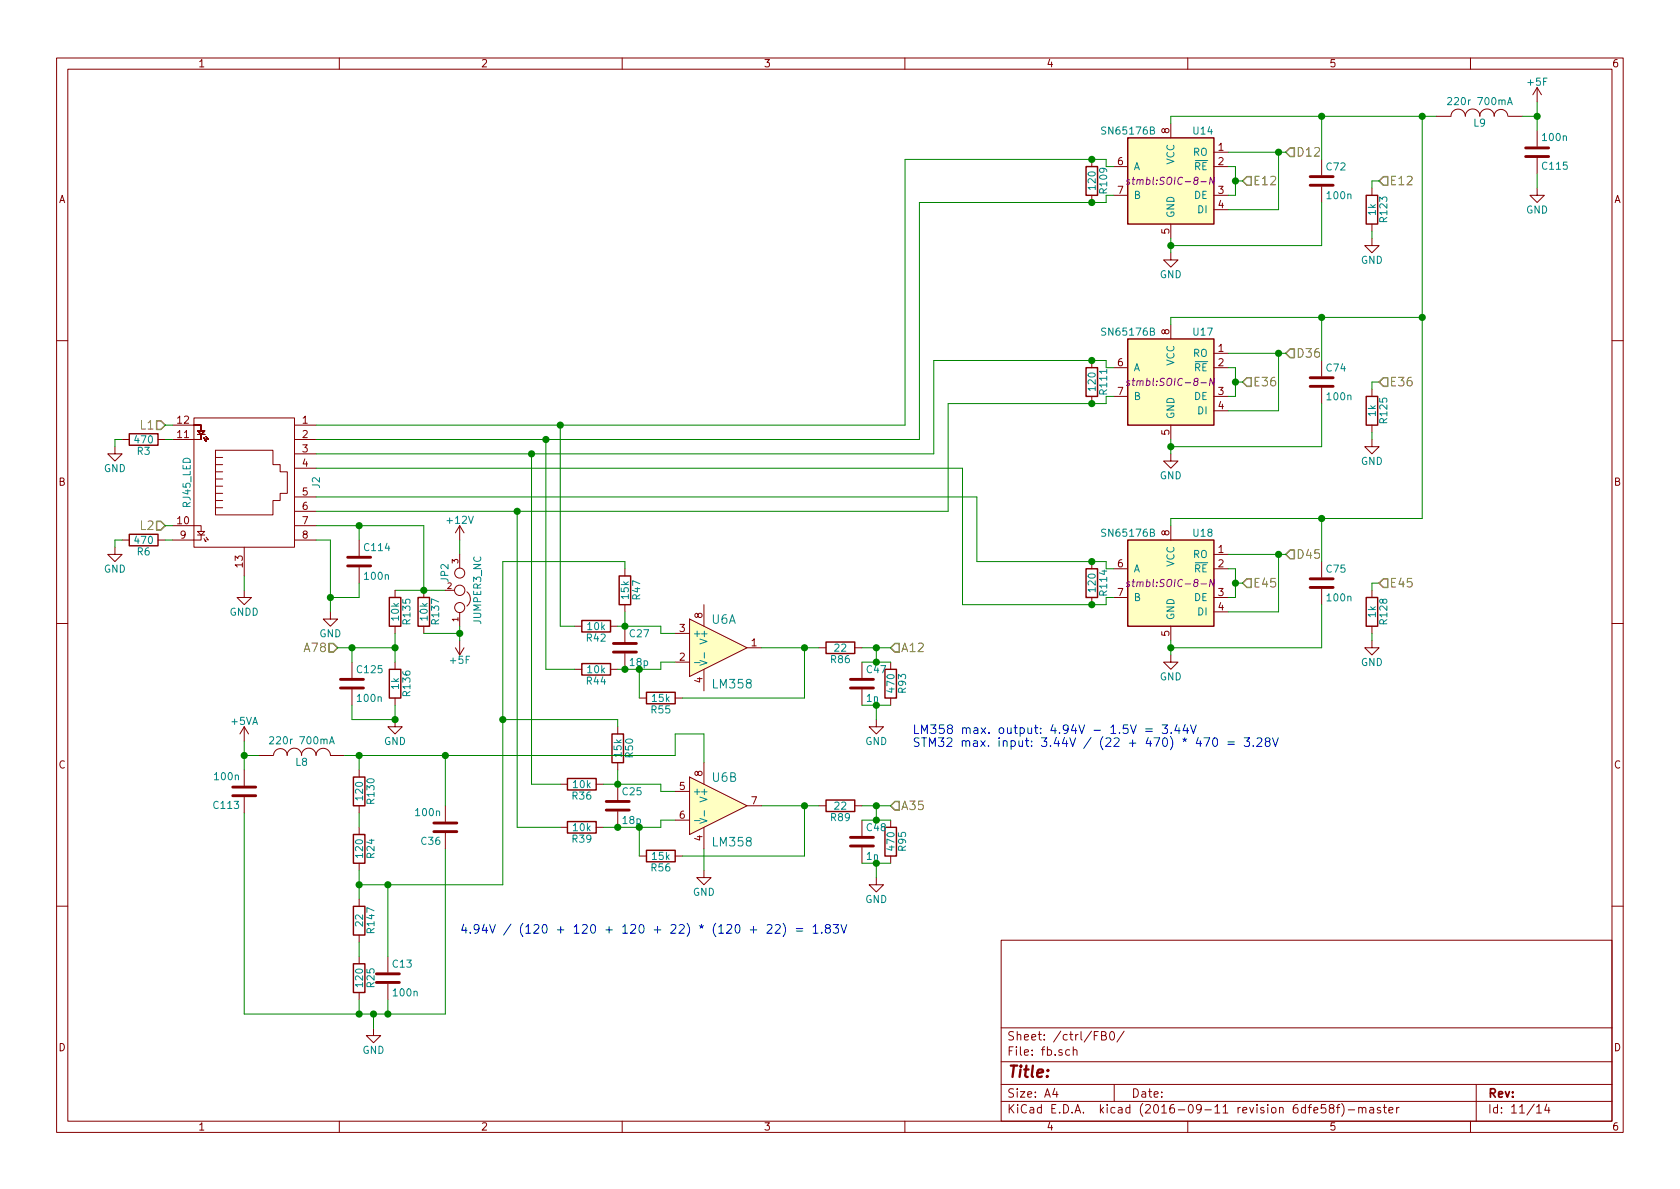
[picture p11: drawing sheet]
<svg xmlns="http://www.w3.org/2000/svg" width="297mm" height="210mm" viewBox="0 0 297 210" stroke-linecap="round" stroke-linejoin="round" font-family="sans-serif">
<g fill="none" stroke="#840000" stroke-width=".18">
<path d="M10 10.3h277v189.9h-277zM12 12.2h273v186.1h-273zM60 10.3v1.9M110 10.3v1.9M160 10.3v1.9M210 10.3v1.9M260 10.3v1.9M271.8 15.5v2.5M271.8 15.5l-.8 1.3M271.8 15.5l.7 1.3M193 28.2v1.3M193 34.5v1.3"/>
<path d="M196.8 29.5h2.6M196.8 34.5h2.6M207 21.8v2.6M207 39.6v2.6M214.6 26.9h2.6M214.6 29.5h2.6M214.6 34.5h2.6M214.6 37.1h2.6M233.7 28.2v2.8M233.7 33v2.8M242.6 33.3v1.2M242.6 39.6v1.3"/>
<path d="M261.6 20.5a1.3 1.3 0 0 1 1.3-1.2 1.3 1.3 0 0 1 1.3 1.2M261.7 20.5a1.3 1.3 0 0 0-1.3-1.2 1.3 1.3 0 0 0-1.3 1.2 1.27 1.27 0 0 0-1.3-1.2 1.27 1.27 0 0 0-1.3 1.2l-2.5 .1M264.2 20.5a1.22 1.22 0 0 1 1.2-1.2 1.22 1.22 0 0 1 1.2 1.2M266.7 20.6h2.5M271.8 33.3v1.2h1.2l-1.2 1.3-1.3-1.3h1.3M271.8 23.1v2.8M271.8 27.9v2.8M207 44.7v1.3h1.3l-1.3 1.2-1.3-1.2h1.3M207 57.4v2.5M242.6 42.2v1.2h1.2l-1.2 1.3-1.3-1.3h1.3M10 60.2h2M20.3 79v1.3h1.3l-1.3 1.2-1.3-1.2h1.3"/>
<path d="M21.6 77.7h1.3M27.9 77.7h1.3M30.5 75.2h5.1v.5M34.3 73.9h17.8v22.9h-17.8zM34.9 76.8h1.3h-.6v.7M35.6 77.2v.5h-5.1M35.6 75.6v.6h-.7l.7 .6 .6-.6h-.6M36.1 77.5l.3 .5-.2-.2M36.4 77.2l.4 .5-.2-.1M38.1 79.6h10.2v2.6h1.2v1.2h1.3v3.8h-1.3v1.3h-1.2v2.6h-10.2zM52.1 75.2h3.8M52.1 77.7h3.8"/>
<path d="M193 63.7v1.3M193 70.1v1.3M196.8 65h2.6M196.8 70.1h2.6M207 75.2v2.5M214.6 62.5h2.6M214.6 65h2.6M214.6 70.1h2.6M214.6 72.6h2.6M233.7 63.7v2.8M233.7 68.6v2.8M242.6 77.7v1.3h1.2l-1.2 1.3-1.3-1.3h1.3"/>
<path d="M242.6 68.8v1.3M242.6 75.2v1.2M285 60.2h2M20.3 96.8v1.2h1.3l-1.3 1.3-1.3-1.3h1.3M21.6 95.5h1.3M27.9 95.5h1.3M30.5 93h5.1v1M34.9 94h1.3l-.6 .6zM34.9 94.6h1.3M35.6 94.6v.9h-5.1M36.1 95.2l.3 .6-.2-.2M36.4 95l.4 .5-.2-.1"/>
<path d="M38.1 80.9h1.3M38.1 82.2h1.3M38.1 83.4h1.3M38.1 84.7h1.3M38.1 86h1.3M38.1 87.2h1.3M38.1 88.5h1.3M38.1 89.8h1.3M43.2 96.8v5M52.1 80.3h3.8M52.1 82.8h3.8M52.1 87.9h3.8"/>
<path d="M52.1 90.4h3.8M52.1 93h3.8M52.1 95.5h3.8M63.5 95.5v2.8M81.3 93l-.8 1.2M81.3 93v2.5M81.3 98v2.5M81.3 93l.7 1.2M193 99.3v1.3M207 80.3v1.2h1.3l-1.3 1.3-1.3-1.3h1.3M207 93v2.5M214.6 98h2.6"/>
<path d="M233.7 99.3v2.8M10 110.3h2M43.2 104.4v1.3h1.2l-1.2 1.2-1.3-1.2h1.3M58.4 108.2v1.3h1.3l-1.3 1.2-1.3-1.2h1.3M62.2 117.1v2.8M63.5 100.3v2.8M69.8 104.4v1.3M69.8 110.7v1.3M69.8 117.1v1.3M74.9 104.4v1.3M74.9 110.7v1.3M80.5 114.5l.8 1.3"/>
<path d="M81.3 108.3v2.4M81.3 113.3v2.5M82 114.5l-.7 1.3M82.5 104.6a1.62 1.62 0 0 1 0 2.6M101.6 110.7h1.3M101.6 118.4h1.3M107.9 110.7h1.3M107.9 118.4h1.3M110.5 100.6v1.2M110.5 106.9v1.3M110.5 110.7v2.8M110.5 115.6v2.8"/>
<path d="M119.4 117.1h2.5M119.4 112h2.5M121.9 109.5l10.2 5-10.2 5.1zM124.5 106.9v3.8M124.5 118.4v3.8M132.1 114.5h2.5M144.8 114.5h1.2M151.1 114.5h1.3M152.4 117.1v2.8M157.5 117.1v1.3M193 105.7v1.2M196.8 100.6h2.6"/>
<path d="M196.8 105.7h2.6M207 115.8v1.3h1.3l-1.3 1.3-1.3-1.3h1.3M207 110.7v2.6M214.6 100.6h2.6M214.6 105.7h2.6M214.6 108.2h2.6M233.7 104.1v2.8M242.6 113.3v1.2h1.2l-1.2 1.3-1.3-1.3h1.3M242.6 104.4v1.3M242.6 110.7v1.3M285 110.3h2M43.2 128.5v2.6"/>
<path d="M43.2 136.1v2.8M43.2 128.5l-.8 1.3M43.2 128.5l.7 1.3M45.7 133.6h2.6M48.4 133.6a1.22 1.22 0 0 1 1.2-1.2 1.22 1.22 0 0 1 1.2 1.2M50.7 133.6a1.3 1.3 0 0 1 1.3-1.3 1.3 1.3 0 0 1 1.3 1.3M53.3 133.6a1.3 1.3 0 0 1 1.3-1.3 1.3 1.3 0 0 1 1.3 1.3 1.27 1.27 0 0 1 1.2-1.3 1.27 1.27 0 0 1 1.3 1.3h2.6M62.2 121.9v2.8M63.5 136.1v1.3M69.8 127.2v1.3h1.3l-1.3 1.3-1.2-1.3h1.2M69.8 123.4v1.3M99.1 138.7h1.2"/>
<path d="M105.4 138.7h1.3M109.2 128.5v1.3M109.2 134.9v1.2M109.2 138.7v2.8M113 123.4h1.3M119.4 123.4h1.2M119.4 139.9h2.5M121.9 137.4l10.2 5.1-10.2 5.1zM124.5 134.9v3.8M152.4 121.9v2.8M154.9 127.2v1.3h1.3l-1.3 1.3-1.2-1.3h1.2M157.5 123.4v1.3"/>
<path d="M43.2 141v2.8M63.5 142.5v1.3M63.5 146.3v1.3M63.5 152.6v1.3M63.5 159v1.3M78.7 142.5v2.8M78.7 147.3v2.8M99.1 146.3h1.2M105.4 146.3h1.3M109.2 143.5v2.8M113 151.4h1.3M119.4 151.4h1.2"/>
<path d="M119.4 145h2.5M124.5 153.9v1.3h1.2l-1.2 1.3-1.3-1.3h1.3M124.5 146.3v3.8M132.1 142.5h2.5M144.8 142.5h1.2M151.1 142.5h1.3M152.4 145v2.8M152.4 149.9v2.7M154.9 155.2v1.3h1.3l-1.3 1.2-1.2-1.2h1.2M157.5 145v1.3M157.5 151.4v1.2M10 160.2h2"/>
<path d="M63.5 165.3v1.3M63.5 169.2v1.2M63.5 175.5v1.3M68.6 169.2v2.8M68.6 174v2.8M177 166.3h108v32h-108zM285 160.2h2M60 198.3v1.9M66 181.9v1.2h1.3l-1.3 1.3-1.2-1.3h1.2M110 198.3v1.9M160 198.3v1.9M177 194.8h108"/>
<path d="M177 191.8h108M177 187.8h108M177 181.8h108M186.5 192.5l-.4 1h1M186.8 193v1M189.1 185.7l-.4-.1-.3 .3 .1 .6 .2 .1 .4-.1M189.8 185.7a.37 .37 0 0 1 .6 .1v.8M189.8 185.1v1.5M193.5 183.1h.5M194.2 182.4h-.7v1.5M194.8 183.1h.5l.2-.1 .1-.3-.3-.3h-.5v1.5h.5l.3-.3a.41 .41 0 0 0-.3-.5M196.3 182.6l.2-.2a.8 .8 0 0 1 .6 .8 .8 .8 0 0 1-.6 .7l-.2-.1-.1-.4z"/>
<path d="M197 191.8v3M198.8 182.3l-1.3 2M210 198.3v1.9M232.3 196.3l.7-.1-.1-.3-.4-.1-.2 .2 .1 .7h.5M234.4 195.3h-.7l-.1 .7 .2-.1 .5 .1 .1 .2v.5l-.2 .1-.6-.1M235.3 196l-.2-.2v-.3a.48 .48 0 0 1 .6-.1l.2 .2-.2 .3-.5 .1-.2 .3 .1 .4 .2 .1 .4-.1 .2-.2v-.2l-.3-.3M236.3 195.8h.6M236.9 195.3l-.3 .1-.1 .1v1.3M237.2 195.1a1.79 1.79 0 0 1 0 2.3M238.4 196.3h1.1M240.2 196l.1-.1a.37 .37 0 0 1 .6 .1v.8M240.2 195.8v1"/>
<path d="M240.9 196l.2-.2 .3 .1 .1 .9M242.2 195.9h.6l.1 .9M242.9 196.2l-.5 .1-.3 .2 .3 .3 .5-.1M244.1 195.9l-.4-.1-.2 .2 .1 .3 .5 .1v.3h-.6M244.6 195.8h.5M244.8 195.3v1.3l.3 .2M245.6 196.3l.7-.1-.1-.3-.4-.1-.2 .2v.7h.6M246.9 195.8v1M247.4 195.8l-.3 .1-.2 .2M260 198.3v1.9M261 191.8v6.5M271.7 195.8l.4-.5v1.5"/>
<path d="M271.7 196.8h.8M273.5 195.2l-.4 1.1h.9M273.8 195.8v1"/>
<circle cx="81.3" cy="104.4" r=".91"/>
<circle cx="81.3" cy="101.3" r=".89"/>
<circle cx="81.3" cy="107.4" r=".89"/>
</g>
<g fill="#ffffc2" stroke="#ffffc2" stroke-width=".18">
<path d="M121.9 109.5l10.2 5-10.2 5.1z"/>
<path d="M199.4 24.4h15.2v15.2h-15.2z"/>
<path d="M199.4 59.9h15.2v15.3h-15.2z"/>
<path d="M199.4 95.5h15.2v15.2h-15.2z"/>
<path d="M121.9 137.4l10.2 5.1-10.2 5.1z"/>
</g>
<path d="M256 17.4l.4-.2 .3 .4-.1 .2-.7 .7h.8M266.5 18.5l.5-1.3 .4 1.3M266.6 18.2h.7M122.8 117.2h1M123.7 116.8l1.3 .4-1.3 .4M124.5 115.4v1M47.7 130.4l.5-.1 .2 .3-.1 .2-.7 .7h.8M58.3 131.5l.4-1.2 .4 1.2M58.4 131.2h.6M122.8 145.1h1M123.7 144.7l1.3 .5-1.3 .4M124.5 143.4v.9" fill="none" stroke="#008484" stroke-width=".18"/>
<g fill="none" stroke="#840000" stroke-width=".25">
<path d="M192 29.5h2.1v5h-2.1zM199.4 24.4h15.2v15.2h-15.2zM241.6 34.5h2v5.1h-2zM199.4 59.9h15.2v15.3h-15.2zM22.9 76.7h5v2h-5zM192 65h2.1v5.1h-2.1zM241.6 70.1h2v5.1h-2zM22.9 94.5h5v2h-5zM199.4 95.5h15.2v15.2h-15.2zM68.8 105.7h2.1v5h-2.1zM68.8 118.4h2.1v5h-2.1zM73.9 105.7h2v5h-2z"/>
<path d="M102.9 109.7h5v2.1h-5zM102.9 117.3h5v2.1h-5zM109.5 101.8h2v5.1h-2zM146 113.5h5.1v2.1h-5.1zM156.5 118.4h2v5h-2zM192 100.6h2.1v5.1h-2.1zM241.6 105.7h2v5h-2zM62.5 137.4h2v5.1h-2zM100.3 137.7h5.1v2h-5.1zM108.2 129.8h2v5.1h-2zM114.3 122.4h5.1v2.1h-5.1zM62.5 147.6h2v5h-2z"/>
<path d="M100.3 145.3h5.1v2h-5.1zM114.3 150.4h5.1v2h-5.1zM146 141.5h5.1v2h-5.1zM156.5 146.3h2v5.1h-2zM62.5 170.4h2v5.1h-2zM62.5 160.3h2v5h-2z"/>
</g>
<path d="M199.7 31.8h-.3l-.2 .1 .1 .2 .4 .2-.1 .3h-.4M214.7 31.3l-.1 1.3-.6-1.3-.2 1.3M199.7 67.4l-.3-.1-.2 .2 .1 .2 .4 .1-.1 .3h-.4M214.7 66.9l-.1 1.3-.6-1.3-.2 1.3M199.7 102.9h-.3l-.2 .2 .1 .1 .4 .2-.1 .3h-.4M214.7 102.5l-.1 1.2-.6-1.2-.2 1.2" fill="none" stroke="#840084" stroke-width=".18"/>
<g fill="none" stroke="#840000" stroke-width=".51">
<path d="M231.6 32.8h4.1M231.6 31.2h4.1M269.7 26.2h4.1M269.7 27.7h4.1M231.6 68.3h4.1M231.6 66.8h4.1M61.5 98.5h4M61.5 100.1h4M108.5 115.3h4M108.5 113.8h4M231.6 103.9h4.1M231.6 102.4h4.1"/>
<path d="M41.1 139.2h4.1M60.2 121.7h4.1M60.2 120.1h4.1M150.4 121.7h4M150.4 120.1h4M41.1 140.7h4.1M76.7 145.5h4.1M76.7 147.1h4.1M107.2 143.3h4.1M107.2 141.7h4.1M150.4 149.6h4M150.4 148.1h4"/>
<path d="M66.5 173.7h4.1M66.5 172.2h4.1"/>
</g>
<g fill="none" stroke="#848400" stroke-width=".25">
<path d="M220.5 31.2h.7v1.6h-.7l-.8-.8zM228.1 26.2h.8v1.5h-.8l-.8-.8zM244.6 31.2h.8v1.6h-.8l-.8-.8zM27.7 74.4h.7l.8 .8-.8 .7h-.7zM220.5 66.8h.7v1.5h-.7l-.8-.7zM227.3 62.5l.8-.8h.8v1.5h-.8zM244.6 66.8h.8v1.5h-.8l-.8-.7zM27.7 92.2h.7l.8 .8-.8 .7h-.7zM228.1 97.3h.8v1.5h-.8l-.8-.8zM58.2 113.8h.7l.8 .7-.8 .8h-.7zM158.2 113.8h.8v1.5h-.8l-.7-.8zM220.5 102.4h.7v1.5h-.7l-.8-.8z"/>
<path d="M243.8 103.1l.8-.7h.8v1.5h-.8zM158.2 141.7h.8v1.6h-.8l-.7-.8z"/>
</g>
<g fill="none" stroke="#008400" stroke-width=".18">
<path d="M271.8 18v5.1M196.8 29.5h-1.2v-1.3h-35.6v47h-104.1M196.8 34.5h-1.2v1.3h-33v41.9h-106.7M217.2 29.5h1.2v5h-1.2M217.2 26.9h10.1M218.4 32h1.3M226.1 26.9v10.2h-8.9M233.7 20.6v7.6M233.7 35.8v7.6h-26.7M243.8 32h-1.2v1.3M251.5 20.6v71.1h-44.5v1.3M254 20.6h-47v1.2"/>
<path d="M269.2 20.6h2.6M271.8 30.7v2.6M207 42.2v2.5M233.7 56.1v7.6M242.6 40.9v1.3M251.5 56.1h-44.5v1.3M21.6 77.7h-1.3v1.3M29.2 75.2h1.3M29.2 77.7h1.3M96.5 77.7v40.7h5.1M99.1 75.2v35.5h2.5M196.8 65h-1.2v-1.3h-30.5v16.6h-109.2"/>
<path d="M196.8 70.1h-1.2v1.3h-28v19h-111.7M207 77.7v2.6M217.2 65h1.2v5.1h-1.2M217.2 62.5h10.1M218.4 67.6h1.3M226.1 62.5v10.1h-8.9M233.7 71.4v7.6h-26.7M242.6 76.4v1.3M243.8 67.6h-1.2v1.2M21.6 95.5h-1.3v1.3M29.2 93h1.3M29.2 95.5h1.3"/>
<path d="M55.9 87.9h116.8v11.4h22.9v1.3h1.2M55.9 82.8h114.3v24.1h25.4v-1.2h1.2M55.9 93h19v11.4M55.9 95.5h2.5v12.7M63.5 93v2.5M81.3 95.5v2.5M91.4 90.4v55.9h7.7M94 80.3v58.4h5.1M217.2 98h10.1M226.1 98v10.2h-8.9M233.7 91.7v7.6M43.2 101.8v2.6"/>
<path d="M59.7 114.5h10.1M62.2 114.5v2.6M63.5 103.1v2.6h-5.1M69.8 104.4h8.9M69.8 112v5.1M74.9 112h6.4M81.3 110.7v2.6M109.2 110.7h7.6v1.3h2.6M110.5 100.6v-1.3h-21.6v57.2h-25.4M110.5 108.2v2.5M113 118.4v5M119.4 117.1h-2.6v1.3h-7.6"/>
<path d="M134.6 114.5h10.2M142.2 114.5v8.9h-21.6M152.4 114.5h5.1M152.4 117.1h5.1M154.9 114.5v2.6M207 113.3v2.5M217.2 100.6h1.2v5.1h-1.2M218.4 103.1h1.3M233.7 106.9v7.6h-26.7M242.6 112v1.3M243.8 103.1h-1.2v1.3M43.2 131.1v5"/>
<path d="M43.2 133.6h2.5M61 133.6h58.4v-3.8h5.1v5.1M62.2 124.7v2.5h7.6v-2.5M63.5 133.6v2.5M78.7 133.6v8.9M88.9 127.2h20.3v1.3M106.7 138.7h10.1v1.2h2.6M109.2 136.1v2.6M152.4 124.7h5.1M154.9 124.7v2.5M43.2 143.8v35.5h35.5v-29.2M63.5 143.8v2.5"/>
<path d="M63.5 153.9v5.1M68.6 156.5v12.7M113 146.3v5.1M119.4 145h-2.6v1.3h-10.1M124.5 150.1v3.8M134.6 142.5h10.2M142.2 142.5v8.9h-21.6M152.4 142.5h5.1M152.4 145h5.1M152.4 152.6h5.1M154.9 142.5v2.5M154.9 152.6v2.6"/>
<path d="M63.5 166.6v2.6M63.5 176.8v2.5M66 179.3v2.6M68.6 176.8v2.5"/>
</g>
<g fill="#008400" stroke="#008400" stroke-width=".25">
<circle cx="207" cy="43.4" r=".51"/>
<circle cx="218.4" cy="32" r=".51"/>
<circle cx="207" cy="79" r=".51"/>
<circle cx="218.4" cy="67.6" r=".51"/>
<circle cx="207" cy="114.5" r=".51"/>
<circle cx="218.4" cy="103.1" r=".51"/>
<circle cx="193" cy="28.2" r=".51"/>
<circle cx="193" cy="35.8" r=".51"/>
<circle cx="193" cy="63.7" r=".51"/>
<circle cx="193" cy="71.4" r=".51"/>
<circle cx="193" cy="106.9" r=".51"/>
<circle cx="193" cy="99.3" r=".51"/>
<circle cx="154.9" cy="117.1" r=".51"/>
<circle cx="142.2" cy="114.5" r=".51"/>
<circle cx="154.9" cy="124.7" r=".51"/>
<circle cx="154.9" cy="114.5" r=".51"/>
<circle cx="154.9" cy="145" r=".51"/>
<circle cx="154.9" cy="152.6" r=".51"/>
<circle cx="154.9" cy="142.5" r=".51"/>
<circle cx="142.2" cy="142.5" r=".51"/>
<circle cx="68.6" cy="156.5" r=".51"/>
<circle cx="63.5" cy="156.5" r=".51"/>
<circle cx="66" cy="179.3" r=".51"/>
<circle cx="226.1" cy="26.9" r=".51"/>
<circle cx="226.1" cy="62.5" r=".51"/>
<circle cx="226.1" cy="98" r=".51"/>
<circle cx="109.2" cy="146.3" r=".51"/>
<circle cx="109.2" cy="138.7" r=".51"/>
<circle cx="113" cy="146.3" r=".51"/>
<circle cx="110.5" cy="110.7" r=".51"/>
<circle cx="110.5" cy="118.4" r=".51"/>
<circle cx="113" cy="118.4" r=".51"/>
<circle cx="99.1" cy="75.2" r=".51"/>
<circle cx="96.5" cy="77.7" r=".51"/>
<circle cx="94" cy="80.3" r=".51"/>
<circle cx="91.4" cy="90.4" r=".51"/>
<circle cx="63.5" cy="133.6" r=".51"/>
<circle cx="63.5" cy="179.3" r=".51"/>
<circle cx="43.2" cy="133.6" r=".51"/>
<circle cx="271.8" cy="20.6" r=".51"/>
<circle cx="233.7" cy="20.6" r=".51"/>
<circle cx="233.7" cy="56.1" r=".51"/>
<circle cx="251.5" cy="20.6" r=".51"/>
<circle cx="251.5" cy="56.1" r=".51"/>
<circle cx="233.7" cy="91.7" r=".51"/>
<circle cx="63.5" cy="93" r=".51"/>
<circle cx="58.4" cy="105.7" r=".51"/>
<circle cx="81.3" cy="112" r=".51"/>
<circle cx="74.9" cy="104.4" r=".51"/>
<circle cx="69.9" cy="114.5" r=".51"/>
<circle cx="62.2" cy="114.5" r=".51"/>
<circle cx="69.9" cy="127.2" r=".51"/>
<circle cx="78.7" cy="133.6" r=".51"/>
<circle cx="68.6" cy="179.3" r=".51"/>
<circle cx="88.9" cy="127.2" r=".51"/>
</g>
<g fill="none" stroke="#0000c2" stroke-width=".18">
<path d="M202.6 128.9h1.1M202.6 129.3h1.1M205.5 128.2h.9l-.5 .6 .4 .1v.7l-.2 .1h-.4l-.2-.1M207.1 129.6v.1M208.1 128.1l-.4 1.1h1M208.5 128.7v1M209.5 128.1l-.3 1.1h.9M209.9 128.7v1M210.5 128.2l.5 1.5 .5-1.5M211.9 130.4l-.4 1.1h.9M212.2 131v1M212.9 130.5h1l-.7 1.5"/>
<path d="M214.6 130.6l.3-.1a.97 .97 0 0 1 0 1.5 .84 .84 0 0 1-.3-1.4zM217.1 131.2h1.2M217.1 131.6h1.2M220 130.5h.9l-.5 .6h.4l.1 .2-.1 .6-.6 .1-.2-.2M221.6 131.8v.2M222.2 130.6l.6-.1 .2 .1 .1 .3-.9 1.1h.9M224 131.1l-.3-.3 .1-.2 .2-.1 .5 .1 .1 .2-.2 .3-.5 .1a.48 .48 0 0 0 .1 .8l.4-.1a.48 .48 0 0 0-.1-.8M225 130.5l.5 1.5 .5-1.5M130.1 163.6l.2-.1a.81 .81 0 0 1 .4 1.4l-.2 .1a.84 .84 0 0 1-.4-1.4zM132.7 164.4h1.1M133.2 163.8v1.2M135.6 163.6l.6-.1 .2 .1 .1 .3-.9 1.1h.9"/>
<path d="M137.1 163.6l.6-.1 .2 .1v.3l-.9 1.1h.9M138.5 163.3a1.78 1.78 0 0 1 0 2.3M140.8 164.2h1.1M140.8 164.6h1.1M143.8 163.9l.4-.4v1.5M143.8 165h.8M145.3 164.9v.1M146.2 164.1l-.3-.3 .1-.2 .2-.1 .5 .1 .1 .2-.1 .3-.6 .1a.48 .48 0 0 0 0 .7 .48 .48 0 0 0 .6 0 .48 .48 0 0 0 0-.7l-.2-.1M147.3 163.5h1l-.5 .6 .4 .1v.7l-.2 .1h-.5l-.2-.1M148.7 163.5l.5 1.5 .5-1.5"/>
</g>
<text font-size="2.8" fill="#840000" x="178" y="190.5">Title:</text>
<g font-size="2.1" fill="#848400">
<text x="229.1" y="27.7">D12</text>
<text x="221.5" y="32.8">E12</text>
<text x="245.6" y="32.8">E12</text>
<text x="229.1" y="63.2">D36</text>
<text x="221.5" y="68.3">E36</text>
<text x="245.6" y="68.3">E36</text>
<text x="24.9" y="75.9">L1</text>
<text x="24.9" y="93.7">L2</text>
<text x="229.1" y="98.8">D45</text>
<text x="221.5" y="103.9">E45</text>
<text x="245.6" y="103.9">E45</text>
<text x="54" y="115.3">A78</text>
<text x="159.3" y="115.3">A12</text>
<text x="159.3" y="143.3">A35</text>
</g>
<g font-size="2.1" fill="#008484">
<text x="125.9" y="110.3">U6A</text>
<text x="126.2" y="121.7">LM358</text>
<text x="126" y="138.2">U6B</text>
<text x="126.2" y="149.7">LM358</text>
</g>
<g font-size="2.1" fill="#0000c2">
<text x="161.3" y="129.8">LM358 max. output: 4.94V - 1.5V = 3.44V</text>
<text x="161.3" y="132.1">STM32 max. input: 3.44V / (22 + 470) * 470 = 3.28V</text>
<text x="81.3" y="165.1">4.94V / (120 + 120 + 120 + 22) * (120 + 22) = 1.83V</text>
</g>
<g font-size="2.1" fill="#840000">
<text x="178" y="184">Sheet: /ctrl/FB0/</text>
<text x="178" y="186.7">File: fb.sch</text>
<text x="178" y="196.9">KiCad E.D.A. kicad (2016-09-11 revision 6dfe58f)-master</text>
<text x="178" y="194.1">Size: A4</text>
<text x="200" y="194.1">Date:</text>
<text x="263" y="194.1">Rev:</text>
<text x="263" y="196.9">Id: 11/14</text>
</g>
<g font-size="1.8" fill="#840000">
<text x="35" y="11.9">1</text>
<text x="85" y="11.9">2</text>
<text x="135" y="11.9">3</text>
<text x="185" y="11.9">4</text>
<text x="235" y="11.9">5</text>
<text x="285" y="11.9">6</text>
<text x="206.8" y="23.6" transform="rotate(-90 206.8 23.6)">8</text>
<text x="197.6" y="29.2">6</text>
<text x="215.4" y="26.7">1</text>
<text x="215.4" y="29.2">2</text>
<text x="10.4" y="35.9">A</text>
<text x="197.6" y="34.3">7</text>
<text x="215.4" y="34.3">3</text>
<text x="285.4" y="35.9">A</text>
<text x="206.8" y="41.4" transform="rotate(-90 206.8 41.4)">5</text>
<text x="215.4" y="36.8">4</text>
<text x="206.8" y="59.2" transform="rotate(-90 206.8 59.2)">8</text>
<text x="197.6" y="64.8">6</text>
<text x="215.4" y="62.2">1</text>
<text x="215.4" y="64.8">2</text>
<text x="197.6" y="69.8">7</text>
<text x="215.4" y="69.8">3</text>
<text x="31.4" y="77.5">11</text>
<text x="31.4" y="74.9">12</text>
<text x="53.5" y="74.9">1</text>
<text x="53.5" y="77.5">2</text>
<text x="206.8" y="76.9" transform="rotate(-90 206.8 76.9)">5</text>
<text x="215.4" y="72.4">4</text>
<text x="53.5" y="80">3</text>
<text x="53.5" y="82.5">4</text>
<text x="10.4" y="85.9">B</text>
<text x="53.5" y="87.6">5</text>
<text x="285.4" y="85.9">B</text>
<text x="31.4" y="92.7">10</text>
<text x="31.9" y="95.2">9</text>
<text x="53.5" y="90.2">6</text>
<text x="53.5" y="92.7">7</text>
<text x="53.5" y="95.2">8</text>
<text x="206.8" y="94.7" transform="rotate(-90 206.8 94.7)">8</text>
<text x="42.9" y="100.3" transform="rotate(-90 42.9 100.3)">13</text>
<text x="197.6" y="100.3">6</text>
<text x="215.4" y="97.8">1</text>
<text x="215.4" y="100.3">2</text>
<text x="197.6" y="105.4">7</text>
<text x="215.4" y="105.4">3</text>
<text x="215.4" y="107.9">4</text>
<text x="120.2" y="111.8">3</text>
<text x="124.2" y="109.3" transform="rotate(-90 124.2 109.3)">8</text>
<text x="206.8" y="112.5" transform="rotate(-90 206.8 112.5)">5</text>
<text x="120.2" y="116.8">2</text>
<text x="132.9" y="114.3">1</text>
<text x="124.2" y="120.7" transform="rotate(-90 124.2 120.7)">4</text>
<text x="10.4" y="135.9">C</text>
<text x="124.2" y="137.3" transform="rotate(-90 124.2 137.3)">8</text>
<text x="285.4" y="135.9">C</text>
<text x="120.2" y="139.7">5</text>
<text x="132.9" y="142.2">7</text>
<text x="120.2" y="144.8">6</text>
<text x="124.2" y="148.7" transform="rotate(-90 124.2 148.7)">4</text>
<text x="10.4" y="185.9">D</text>
<text x="285.4" y="185.9">D</text>
<text x="35" y="199.9">1</text>
<text x="85" y="199.9">2</text>
<text x="135" y="199.9">3</text>
<text x="185" y="199.9">4</text>
<text x="235" y="199.9">5</text>
<text x="285" y="199.9">6</text>
</g>
<g font-size="1.8" fill="#008484">
<text x="270.2" y="15.2">+5F</text>
<text x="195.1" y="23.8">SN65176B</text>
<text x="211" y="23.8">U14</text>
<text x="256.7" y="18.6">220r 700mA</text>
<text x="260.6" y="22.4">L9</text>
<text x="207.6" y="29.1" transform="rotate(-90 207.6 29.1)">VCC</text>
<text x="211" y="27.6">RO</text>
<text x="272.9" y="24.9">100n</text>
<text x="193.7" y="33.4" transform="rotate(-90 193.7 33.4)">120</text>
<text x="195.8" y="34.1" transform="rotate(-90 195.8 34.1)">R109</text>
<text x="200.4" y="30.1">A</text>
<text x="200.4" y="35.2">B</text>
<text x="211.2" y="30.1">RE</text>
<text x="211.2" y="35.2">DE</text>
<text x="234.6" y="30.1">C72</text>
<text x="234.8" y="35.2">100n</text>
<text x="272.8" y="30">C115</text>
<text x="207.6" y="38.6" transform="rotate(-90 207.6 38.6)">GND</text>
<text x="211.8" y="37.7">DI</text>
<text x="243.3" y="38" transform="rotate(-90 243.3 38)">1k</text>
<text x="245.3" y="39.2" transform="rotate(-90 245.3 39.2)">R123</text>
<text x="269.8" y="37.8">GND</text>
<text x="240.6" y="46.7">GND</text>
<text x="205.1" y="49.2">GND</text>
<text x="195.1" y="59.4">SN65176B</text>
<text x="211" y="59.4">U17</text>
<text x="200.4" y="65.7">A</text>
<text x="207.6" y="64.7" transform="rotate(-90 207.6 64.7)">VCC</text>
<text x="211" y="63.1">RO</text>
<text x="211.2" y="65.7">RE</text>
<text x="234.6" y="65.7">C74</text>
<text x="193.7" y="69" transform="rotate(-90 193.7 69)">120</text>
<text x="195.8" y="69.6" transform="rotate(-90 195.8 69.6)">R111</text>
<text x="200.4" y="70.7">B</text>
<text x="211.2" y="70.7">DE</text>
<text x="234.8" y="70.8">100n</text>
<text x="207.6" y="74.2" transform="rotate(-90 207.6 74.2)">GND</text>
<text x="211.8" y="73.3">DI</text>
<text x="243.3" y="73.6" transform="rotate(-90 243.3 73.6)">1k</text>
<text x="245.3" y="74.7" transform="rotate(-90 245.3 74.7)">R125</text>
<text x="18.4" y="83.5">GND</text>
<text x="23.9" y="78.4">470</text>
<text x="24.3" y="80.4">R3</text>
<text x="240.6" y="82.2">GND</text>
<text x="33.7" y="89.7" transform="rotate(-90 33.7 89.7)">RJ45_LED</text>
<text x="56.6" y="86.3" transform="rotate(-90 56.6 86.3)">J2</text>
<text x="205.1" y="84.8">GND</text>
<text x="79.2" y="92.6">+12V</text>
<text x="195.1" y="94.9">SN65176B</text>
<text x="211" y="94.9">U18</text>
<text x="18.4" y="101.3">GND</text>
<text x="23.9" y="96.2">470</text>
<text x="24.3" y="98.2">R6</text>
<text x="64.5" y="97.5">C114</text>
<text x="200.4" y="101.2">A</text>
<text x="207.6" y="100.2" transform="rotate(-90 207.6 100.2)">VCC</text>
<text x="211" y="98.7">RO</text>
<text x="211.2" y="101.2">RE</text>
<text x="234.6" y="101.3">C75</text>
<text x="64.6" y="102.5">100n</text>
<text x="79.3" y="102.9" transform="rotate(-90 79.3 102.9)">JP2</text>
<text x="111.2" y="105.9" transform="rotate(-90 111.2 105.9)">15k</text>
<text x="113.2" y="106" transform="rotate(-90 113.2 106)">R47</text>
<text x="193.7" y="104.6" transform="rotate(-90 193.7 104.6)">120</text>
<text x="195.8" y="105.2" transform="rotate(-90 195.8 105.2)">R114</text>
<text x="200.4" y="106.3">B</text>
<text x="211.2" y="106.3">DE</text>
<text x="234.8" y="106.3">100n</text>
<text x="40.6" y="108.9">GNDD</text>
<text x="56.5" y="112.7">GND</text>
<text x="70.5" y="109.7" transform="rotate(-90 70.5 109.7)">10k</text>
<text x="72.6" y="110.3" transform="rotate(-90 72.6 110.3)">R135</text>
<text x="75.6" y="109.7" transform="rotate(-90 75.6 109.7)">10k</text>
<text x="77.6" y="110.3" transform="rotate(-90 77.6 110.3)">R137</text>
<text x="85.1" y="110.3" transform="rotate(-90 85.1 110.3)">JUMPER3_NC</text>
<text x="103.8" y="113.5">R42</text>
<text x="103.9" y="111.4">10k</text>
<text x="111.4" y="112.7">C27</text>
<text x="122.4" y="112.6">+</text>
<text x="125.1" y="113.5" transform="rotate(-90 125.1 113.5)">V+</text>
<text x="207.6" y="109.7" transform="rotate(-90 207.6 109.7)">GND</text>
<text x="211.8" y="108.8">DI</text>
<text x="243.3" y="109.2" transform="rotate(-90 243.3 109.2)">1k</text>
<text x="245.3" y="110.3" transform="rotate(-90 245.3 110.3)">R128</text>
<text x="63.3" y="119">C125</text>
<text x="79.7" y="117.4">+5F</text>
<text x="103.9" y="119">10k</text>
<text x="111.5" y="117.8">18p</text>
<text x="147" y="117.3">R86</text>
<text x="147.6" y="115.2">22</text>
<text x="153.3" y="119">C47</text>
<text x="240.6" y="117.8">GND</text>
<text x="63.3" y="124.1">100n</text>
<text x="70.5" y="121.9" transform="rotate(-90 70.5 121.9)">1k</text>
<text x="72.6" y="123" transform="rotate(-90 72.6 123)">R136</text>
<text x="103.8" y="121.1">R44</text>
<text x="115.4" y="124.1">15k</text>
<text x="153.3" y="124.1">1n</text>
<text x="158.2" y="122.3" transform="rotate(-90 158.2 122.3)">470</text>
<text x="160.2" y="122.5" transform="rotate(-90 160.2 122.5)">R93</text>
<text x="205.1" y="120.3">GND</text>
<text x="40.9" y="128.2">+5VA</text>
<text x="48.4" y="131.6">220r 700mA</text>
<text x="67.9" y="131.7">GND</text>
<text x="115.2" y="126.2">R55</text>
<text x="153" y="131.7">GND</text>
<text x="38.1" y="138">100n</text>
<text x="52.3" y="135.4">L8</text>
<text x="109.9" y="133.8" transform="rotate(-90 109.9 133.8)">15k</text>
<text x="111.9" y="133.9" transform="rotate(-90 111.9 133.9)">R50</text>
<text x="37.9" y="143">C113</text>
<text x="64.2" y="141.4" transform="rotate(-90 64.2 141.4)">120</text>
<text x="66.2" y="142" transform="rotate(-90 66.2 142)">R130</text>
<text x="101.2" y="141.4">R36</text>
<text x="101.4" y="139.4">10k</text>
<text x="110.1" y="140.6">C25</text>
<text x="122.4" y="140.6">+</text>
<text x="125.1" y="141.4" transform="rotate(-90 125.1 141.4)">V+</text>
<text x="147.6" y="143.2">22</text>
<text x="73.6" y="144.3">100n</text>
<text x="74.5" y="149.4">C36</text>
<text x="101.2" y="149">R39</text>
<text x="101.4" y="147">10k</text>
<text x="110.2" y="145.7">18p</text>
<text x="147" y="145.2">R89</text>
<text x="153.3" y="147">C48</text>
<text x="64.2" y="151.6" transform="rotate(-90 64.2 151.6)">120</text>
<text x="66.2" y="151.7" transform="rotate(-90 66.2 151.7)">R24</text>
<text x="115.2" y="154.1">R56</text>
<text x="115.4" y="152.1">15k</text>
<text x="153.3" y="152.1">1n</text>
<text x="158.2" y="150.3" transform="rotate(-90 158.2 150.3)">470</text>
<text x="160.2" y="150.4" transform="rotate(-90 160.2 150.4)">R95</text>
<text x="122.5" y="158.4">GND</text>
<text x="153" y="159.7">GND</text>
<text x="64.2" y="163.7" transform="rotate(-90 64.2 163.7)">22</text>
<text x="66.2" y="164.9" transform="rotate(-90 66.2 164.9)">R147</text>
<text x="69.5" y="171.1">C13</text>
<text x="64.2" y="174.4" transform="rotate(-90 64.2 174.4)">120</text>
<text x="66.2" y="174.6" transform="rotate(-90 66.2 174.6)">R25</text>
<text x="69.7" y="176.2">100n</text>
<text x="64.1" y="186.4">GND</text>
</g>
<g font-size="1.8" fill="#840084">
<text x="200.5" y="32.7">stmbl:SOIC-8-N</text>
<text x="200.5" y="68.2">stmbl:SOIC-8-N</text>
<text x="200.5" y="103.8">stmbl:SOIC-8-N</text>
</g>
<g font-size="1.4" fill="#840000">
<text x="81" y="99.6" transform="rotate(-90 81 99.6)">3</text>
<text x="79.1" y="104.1">2</text>
<text x="81" y="109.9" transform="rotate(-90 81 109.9)">1</text>
</g>
</svg>
